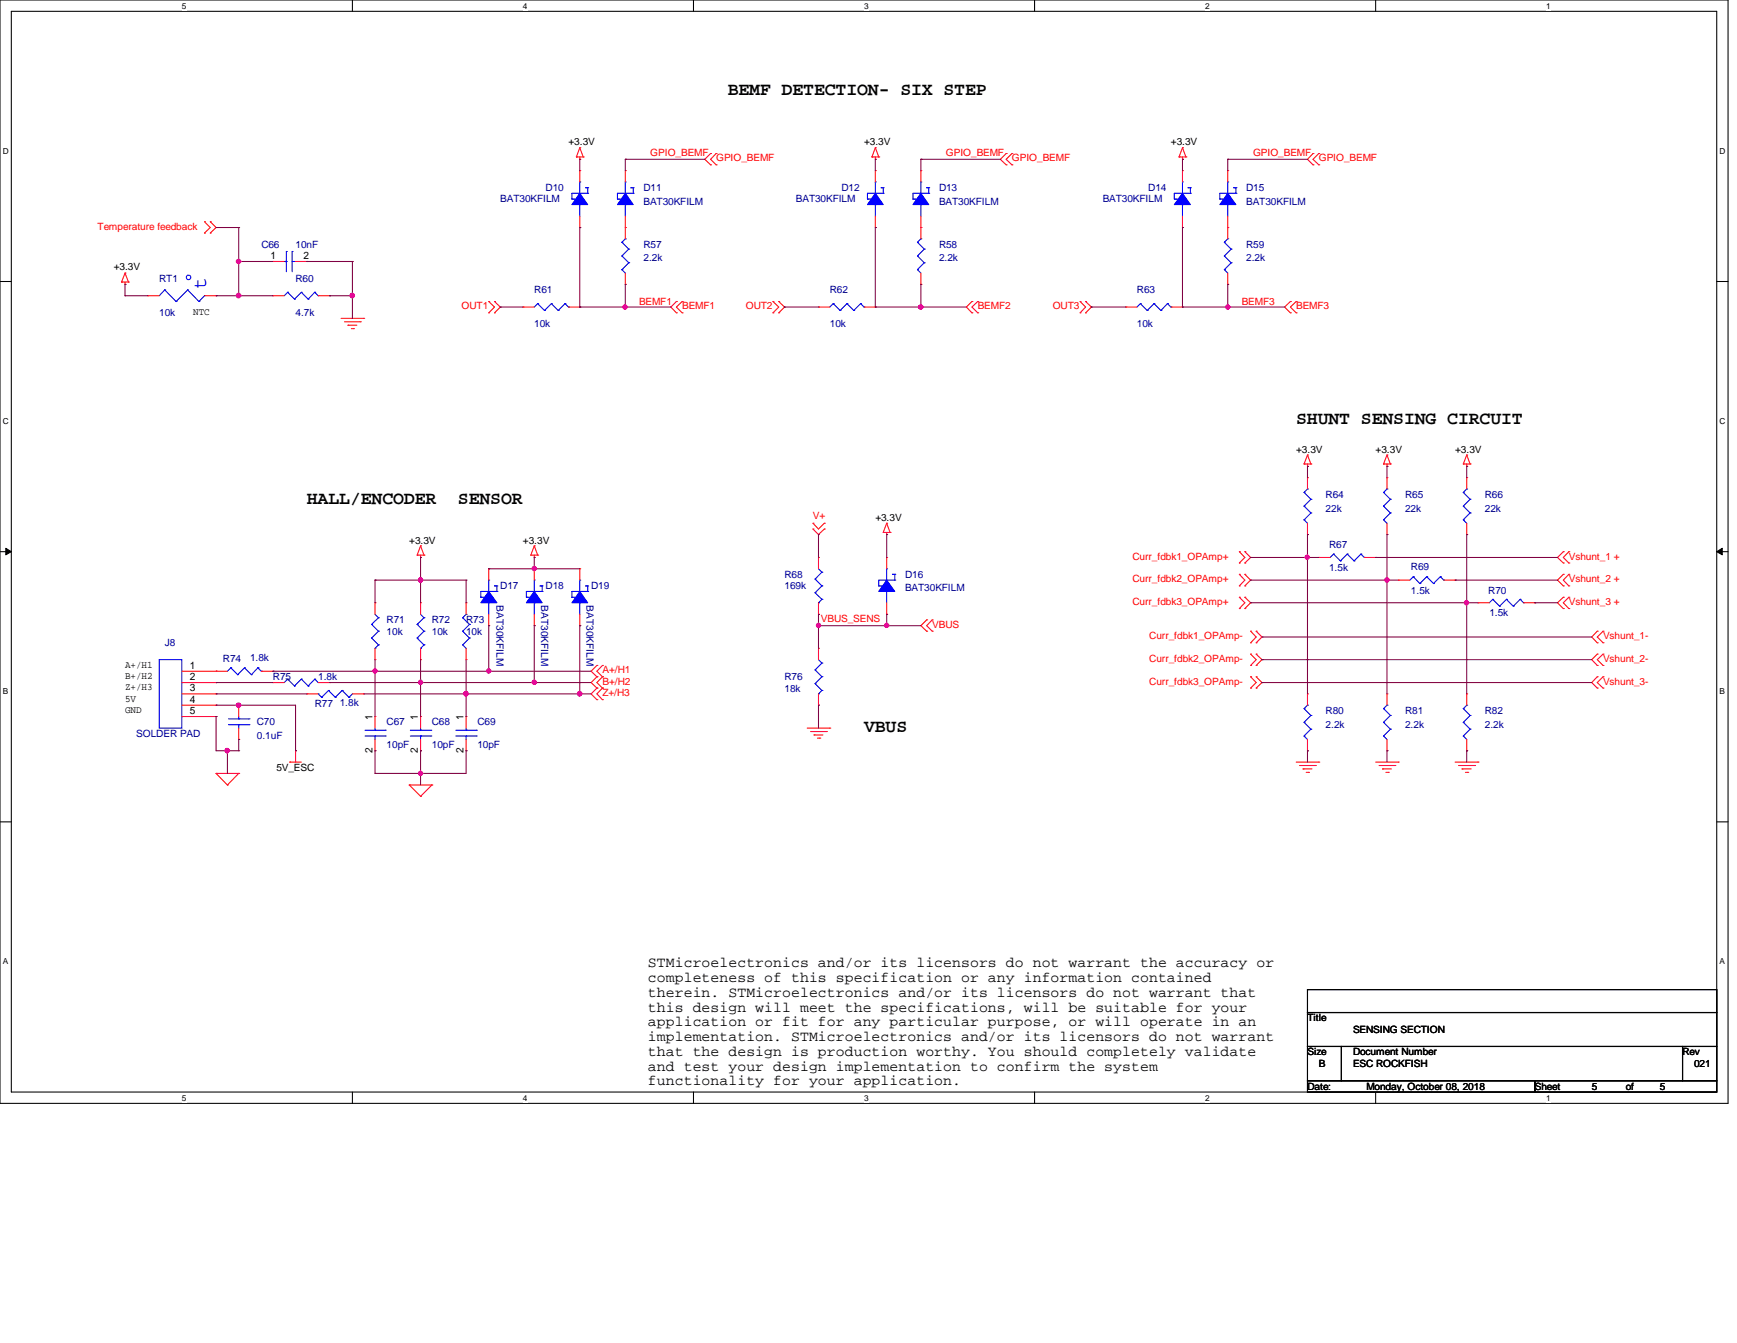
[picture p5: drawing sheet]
<svg xmlns="http://www.w3.org/2000/svg" width="279mm" height="216mm" viewBox="0 0 279 216" stroke-linecap="round" stroke-linejoin="round" font-family="sans-serif">
<path d="M0 0h278v177.4h-278zM1.8 1.8h274.3v173.8h-274.3z" fill="none" stroke="#000" stroke-width=".17"/>
<g fill="#fff">
<path d="M29.3 .2h.7v1.5h-.7z"/>
<path d="M29.3 175.8h.7v1.4h-.7z"/>
</g>
<path d="M56.7 0v1.8M56.7 175.6v1.8" fill="none" stroke="#000" stroke-width=".17"/>
<g fill="#fff">
<path d="M84.1 .2h.7v1.5h-.7z"/>
<path d="M84.1 175.8h.7v1.4h-.7z"/>
</g>
<path d="M111.5 0v1.8M111.5 175.6v1.8" fill="none" stroke="#000" stroke-width=".17"/>
<g fill="#fff">
<path d="M139 .2h.7v1.5h-.7z"/>
<path d="M139 175.8h.7v1.4h-.7z"/>
</g>
<path d="M166.4 0v1.8M166.4 175.6v1.8" fill="none" stroke="#000" stroke-width=".17"/>
<g fill="#fff">
<path d="M193.8 .2h.8v1.5h-.8z"/>
<path d="M193.8 175.8h.8v1.4h-.8z"/>
</g>
<path d="M221.3 0v1.8M221.3 175.6v1.8" fill="none" stroke="#000" stroke-width=".17"/>
<g fill="#fff">
<path d="M248.7 .2h.7v1.5h-.7z"/>
<path d="M248.7 175.8h.7v1.4h-.7z"/>
<path d="M.5 23.5h.9v1.5h-.9z"/>
<path d="M276.6 23.5h.9v1.5h-.9z"/>
<path d="M.5 67h.9v1.5h-.9z"/>
<path d="M276.6 67h.9v1.5h-.9z"/>
</g>
<path d="M0 45.3h1.8M276.1 45.3h1.9" fill="none" stroke="#000" stroke-width=".17"/>
<g fill="#fff">
<path d="M.5 110.4h.8v1.5h-.8z"/>
<path d="M276.6 110.4h.9v1.5h-.9z"/>
</g>
<path d="M0 88.7h1.8M276.1 88.7h1.9" fill="none" stroke="#000" stroke-width=".17"/>
<path d="M.9 88.1l.9 .6-.9 .5zM276.1 88.7l.9-.6v1.1z" fill="#000"/>
<path d="M.9 88.1l.9 .6-.9 .5zM276.1 88.7l.9-.6v1.1z" fill="none" stroke="#000" stroke-width=".16"/>
<g fill="#fff">
<path d="M.5 153.8h.8v1.5h-.8z"/>
<path d="M276.6 153.8h.9v1.5h-.9z"/>
</g>
<path d="M0 132.1h1.8M276.1 132.1h1.9M210.3 159.1h65.8v3.7h-65.8zM210.3 162.8h65.8v5.4h-65.8zM210.3 168.2h5.5v5.5h-5.5zM210.3 173.7h36.6v1.9h-36.6zM215.8 168.2h54.8v5.5h-54.8zM246.9 173.7h29.2v1.9h-29.2zM270.6 168.2h5.5v5.5h-5.5z" fill="none" stroke="#000" stroke-width=".17"/>
<g fill="none" stroke="#f00" stroke-width=".17">
<path d="M32.9 35.6h.1M32.9 37.5h.1M32.9 35.6l.9 1-.9 .9M33.8 37.5h.1M33.8 35.6h.1M33.8 35.6l1 1-1 .9M92.7 25.2h.1M92.7 25.2h1.1M93.3 25.6h.1M93.3 23.7h.1M93.3 25.2v.4M93.3 23.7l-.6 1.5"/>
<path d="M93.3 23.7l.5 1.5M93.8 25.2h.1M114.3 24.7h.1M114.3 26.5h.1M114.3 24.7l-.9 .9 .9 .9M115.2 26.5h.1M115.2 24.7h.1M115.2 24.7l-.9 .9 .9 .9M140.3 25.2h.1M140.3 25.2h1.1M140.8 25.6h.1M140.8 23.7h.1"/>
<path d="M140.8 25.2v.4M140.8 23.7l-.5 1.5M140.8 23.7l.6 1.5M141.4 25.2h.1M161.8 24.7h.1M161.8 26.5h.1M161.8 24.7l-.9 .9 .9 .9M162.8 26.5h.1M162.8 24.7h.1M162.8 24.7l-1 .9 1 .9M189.7 25.2h.1M189.7 25.2h1.1"/>
<path d="M190.2 25.6h.1M190.2 23.7h.1M190.2 25.2v.4M190.2 23.7l-.5 1.5M190.2 23.7l.6 1.5M190.8 25.2h.1M211.2 24.7h.1M211.2 26.5h.1M211.2 24.7l-.9 .9 .9 .9M212.1 26.5h.1M212.1 24.7h.1M212.1 24.7l-.9 .9 .9 .9"/>
<path d="M19.6 45.3h.1M19.6 45.3h1.1M20.1 45.7h.1M20.1 43.9h.1M20.1 45.3v.4M20.1 43.9l-.5 1.4M20.1 43.9l.6 1.4M20.7 45.3h.1M54.9 51.2h3.6M55.4 51.7h2.6M56 52.3h.1M56 52.3h1.4"/>
<path d="M56.5 52.8h.4M56.9 52.8h.1M58 51.7h.1M58.5 51.2h.1M78.6 48.5h.1M78.6 50.3h.1M78.6 48.5l.9 .9-.9 .9M79.5 50.3h.1M79.5 48.5h.1M79.5 48.5l1 .9-1 .9M108.8 48.5h.1M108.8 50.3h.1"/>
<path d="M108.8 48.5l-.9 .9 .9 .9M109.7 50.3h.1M109.7 48.5h.1M109.7 48.5l-.9 .9 .9 .9M124.3 48.5h.1M124.3 50.3h.1M124.3 48.5l1 .9-1 .9M125.3 50.3h.1M125.3 48.5h.1M125.3 48.5l.9 .9-.9 .9M156.3 48.5h.1M156.3 50.3h.1"/>
<path d="M156.3 48.5l-.9 .9 .9 .9M157.3 50.3h.1M157.3 48.5h.1M157.3 48.5l-1 .9 1 .9M173.7 48.5h.1M173.7 50.3h.1M173.7 48.5l.9 .9-.9 .9M174.6 50.3h.1M174.6 48.5h.1M174.6 48.5l1 .9-1 .9M207.6 48.5h.1M207.6 50.3h.1"/>
<path d="M207.6 48.5l-1 .9 1 .9M208.5 50.3h.1M208.5 48.5h.1M208.5 48.5l-.9 .9 .9 .9M209.8 74.6h.1M209.8 74.6h1.1M210.3 75h.1M210.3 73.2h.1M210.3 74.6v.4M210.3 73.2l-.5 1.4M210.3 73.2l.6 1.4M210.9 74.6h.1"/>
<path d="M222.5 74.6h.1M222.5 74.6h1.1M223.1 75h.1M223.1 73.2h.1M223.1 74.6v.4M223.1 73.2l-.6 1.4M223.1 73.2l.5 1.4M223.6 74.6h.1M235.4 74.6h.1M235.4 74.6h1.1M235.9 75h.1M235.9 73.2h.1"/>
<path d="M235.9 74.6v.4M235.9 73.2l-.5 1.4M235.9 73.2l.6 1.4M236.5 74.6h.1M67.1 89.2h.1M67.1 89.2h1.1M67.6 89.6h.1M67.6 87.8h.1M67.6 89.2v.4M67.6 87.8l-.5 1.4M67.6 87.8l.6 1.4M68.2 89.2h.1"/>
<path d="M85.4 89.2h.1M85.4 89.2h1.1M85.9 89.6h.1M85.9 87.8h.1M85.9 89.2v.4M85.9 87.8l-.5 1.4M85.9 87.8l.6 1.4M86.5 89.2h.1M130.8 85h.1M130.8 84.1h.1M130.8 85l.9 .9 .9-.9M130.8 84.1l.9 .9 .9-.9"/>
<path d="M132.6 85h.1M132.6 84.1h.1M142.1 85.6h.1M142.1 85.6h1.1M142.6 85.9h.1M142.6 84.1h.1M142.6 85.6v.3M142.6 84.1l-.5 1.5M142.6 84.1l.6 1.5M143.2 85.6h.1M149.1 99.7h.1M149.1 99.7l-1 .9 1 .9"/>
<path d="M149.9 99.7h.1M149.9 99.7l-.8 .9 .8 .9M199.3 88.7h.1M199.3 90.5h.1M199.3 92.3h.1M199.3 94.2h.1M199.3 96h.1M199.3 97.8h.1M199.3 88.7l.9 .9-.9 .9M199.3 92.3l.9 1-.9 .9M199.3 96l.9 .9-.9 .9M200.2 90.5h.1"/>
<path d="M200.2 88.7h.1M200.2 94.2h.1M200.2 92.3h.1M200.2 97.8h.1M200.2 96h.1M200.2 88.7l1 .9-1 .9M200.2 92.3l1 1-1 .9M200.2 96l1 .9-1 .9M251.5 88.7h.1M251.5 90.5h.1M251.5 92.3h.1M251.5 94.2h.1"/>
<path d="M251.5 96h.1M251.5 97.8h.1M251.5 88.7l-1 .9 1 .9M251.5 92.3l-1 1 1 .9M251.5 96l-1 .9 1 .9M252.3 90.5h.1M252.3 88.7h.1M252.3 94.2h.1M252.3 92.3h.1M252.3 97.8h.1M252.3 96h.1M252.3 88.7l-.8 .9 .8 .9"/>
<path d="M252.3 92.3l-.8 1 .8 .9M252.3 96l-.8 .9 .8 .9M43.9 109.7h.1M43.9 109.7h1.8M51.2 109.7h1.8M53 109.7h.1M60.3 115.2h.1M60.3 115.2v1.9M60.3 118.9v1.8M96 107h.1M96 108.8h.1M96 110.6h.1"/>
<path d="M96 112.5h.1M96 107l-.9 .9 .9 .9M96 108.8l-.9 .9 .9 .9M96 110.6l-.9 .9 .9 1M96.9 108.8h.1M96.9 107h.1M96.9 110.6h.1M96.9 112.5h.1M96.9 107l-.9 .9 .9 .9M96.9 108.8l-.9 .9 .9 .9M96.9 110.6l-.9 .9 .9 1M129.8 117.1h3.7"/>
<path d="M130.4 117.6h2.5M130.9 118.2h.1M130.9 118.2h1.5M131.5 118.7h.4M131.9 118.7h.1M132.9 117.6h.1M133.5 117.1h.1M149.1 101.5h.1M149.9 101.5h.1M201.2 103.3h.1M201.2 101.5h.1M201.2 107h.1"/>
<path d="M201.2 105.2h.1M201.2 110.6h.1M201.2 108.8h.1M201.2 101.5l.9 .9-.9 .9M201.2 105.2l.9 .8-.9 1M201.2 108.8l.9 .9-.9 .9M202.1 101.5h.1M202.1 103.3h.1M202.1 105.2h.1M202.1 107h.1M202.1 108.8h.1M202.1 110.6h.1"/>
<path d="M202.1 101.5l.9 .9-.9 .9M202.1 105.2l.9 .8-.9 1M202.1 108.8l.9 .9-.9 .9M256.9 101.5h.1M256.9 103.3h.1M256.9 105.2h.1M256.9 107h.1M256.9 108.8h.1M256.9 110.6h.1M256.9 101.5l-.9 .9 .9 .9M256.9 105.2l-.9 .8 .9 1M256.9 108.8l-.9 .9 .9 .9"/>
<path d="M257.9 103.3h.1M257.9 101.5h.1M257.9 107h.1M257.9 105.2h.1M257.9 110.6h.1M257.9 108.8h.1M257.9 101.5l-1 .9 1 .9M257.9 105.2l-1 .8 1 1M257.9 108.8l-1 .9 1 .9M34.8 124.3h.1M34.8 124.3h3.6M34.8 124.3l1.8 1.9"/>
<path d="M36.6 126.2h.1M38.4 124.3h.1M38.4 124.3l-1.8 1.9M46.6 122.5h.1M46.6 122.5h1.9M47.5 120.7h.1M47.5 120.7v1.8M60.3 120.7h.1M65.8 126.2h.1M65.8 126.2h3.7M65.8 126.2l1.8 1.8M67.6 128h.1"/>
<path d="M69.5 126.2h.1M69.5 126.2l-1.9 1.8M208.5 122.5h3.6M209 123.1h2.6M209.6 123.6h.1M209.6 123.6h1.4M210.1 124.2h.4M210.5 124.2h.1M211.6 123.1h.1M212.1 122.5h.1M221.3 122.5h3.6M221.8 123.1h2.6"/>
<path d="M222.4 123.6h.1M222.4 123.6h1.4M222.9 124.2h.4M223.3 124.2h.1M224.4 123.1h.1M224.9 122.5h.1M234.1 122.5h3.6M234.6 123.1h2.6M235.2 123.6h.1M235.2 123.6h1.4M235.7 124.2h.4M236.1 124.2h.1"/>
<path d="M237.2 123.1h.1M237.7 122.5h.1"/>
</g>
<g fill="none" stroke="#00f" stroke-width=".17">
<path d="M99.3 32h.1M100.6 32.9h.1M100.6 29.3h.1M100.6 29.3v1.8M100.6 32.9v1.9M101.9 31.1h.1M101.9 30.2h.1M101.9 31.1h-2.6v.9M101.9 30.2v.9M46.3 109.2h.1M46.3 109.2l-.6 .5M46.3 109.2l1.1 1.1"/>
<path d="M47.4 110.3h.1M48.5 109.2h.1M48.5 109.2l-1.1 1.1M48.5 109.2l1.1 1.1M49.6 110.3h.1M50.6 109.2h.1M50.6 109.2l-1 1.1M50.6 109.2l.6 .5M51.2 109.7h.1M58.7 118.3h3.3M58.7 117.4h3.3M60.3 117.4h.1"/>
<path d="M60.3 118.3h.1M60.3 117.1v.3M60.3 118.3v.6M62 118.3h.1M62 117.4h.1"/>
</g>
<path d="M100.6 31.1l1.3 1.8h-2.6z" fill-rule="evenodd" fill="#00f"/>
<g fill="none" stroke="#00f" stroke-width=".17">
<path d="M99.3 32h.4M99.7 32h.1M100.6 31.1l1.3 1.8h-2.6zM101.5 30.2h.1M101.5 30.2h.4M196.9 38.9h.1M196.9 38.9l1.1 1.1M197.5 38.4h.1M197.5 38.4l-.6 .5M46.3 47h.1M46.3 47l-.6 .5M46.3 47l1.1 1.1"/>
<path d="M47.4 48.1h.1M48.5 47h.1M48.5 47l-1.1 1.1M48.5 47l1.1 1.1M49.6 48.1h.1M50.6 47h.1M50.6 47l-1 1.1M50.6 47l.6 .5M51.2 47.5h.1M134 48.8h.1M134 48.8l-.5 .6M134 48.8l1.1 1.1"/>
<path d="M135.1 49.9h.1M136.2 48.8h.1M136.2 48.8l-1.1 1.1M136.2 48.8l1.1 1.1M137.3 49.9h.1M138.4 48.8h.1M138.4 48.8l-1.1 1.1M138.4 48.8l.6 .6M139 49.4h.1M196.9 43.3h.1M196.9 41.1h.1M196.9 43.3l.6 .6"/>
<path d="M196.9 41.1l1.1 1.1M198 42.2h.1M198 40h.1M198 42.2l-1.1 1.1M198 40l-1.1 1.1M222.5 79.2h.1M222.5 79.2l1.1 1.1M223.1 78.6h.1M223.1 78.6l-.6 .6M60.3 98.8l.6 .5M60.9 99.3h.1M60.9 99.3l-1.1 1.1"/>
<path d="M74.4 99.3h.1M74.4 99.3l1.1 1.1M75 98.8h.1M75 98.8l-.6 .5M84.7 96h.1M85.9 96.9h.1M85.9 93.3h.1M85.9 93.3v1.8M85.9 96.9v1.9M87.2 95.1h.1M87.2 94.2h.1M87.2 95.1h-2.5v.9"/>
<path d="M87.2 94.2v.9M131.1 93.1h.1M131.1 95.3h.1M131.1 93.1l1.1 1.1M131.1 95.3l1.1 1.1M131.7 96.9h.1M131.7 91.4l.5 .6M132.2 92h.1M132.2 94.2h.1M132.2 96.4h.1M132.2 92l-1.1 1.1M132.2 94.2l-1.1 1.1"/>
<path d="M132.2 96.4l-.5 .5M222.5 83.6h.1M222.5 81.4h.1M222.5 83.6l.6 .5M222.5 81.4l1.1 1.1M223.6 82.5h.1M223.6 80.3h.1M223.6 82.5l-1.1 1.1M223.6 80.3l-1.1 1.1M36.7 116.5h3.3M36.7 115.6h3.3M37.1 107.4h.1"/>
<path d="M37.1 107.4l-.5 .5M37.1 107.4l1.1 1.1M38.2 108.5h.1M38.4 115.6h.1M38.4 116.5h.1M38.4 115.2v.4M38.4 116.5v.6M39.3 107.4h.1M39.3 107.4l-1.1 1.1M39.3 107.4l1.1 1.1M40 116.5h.1M40 115.6h.1"/>
<path d="M40.4 108.5h.1M41.5 107.4h.1M41.5 107.4l-1.1 1.1M41.5 107.4l.5 .5M42 107.9h.1M59.8 100.4h.1M59.8 102.6h.1M59.8 100.4l1.1 1.1M59.8 102.6l1.1 1.1M60.3 104.2h.1M60.9 101.5h.1M60.9 103.7h.1"/>
<path d="M60.9 101.5l-1.1 1.1M60.9 103.7l-.6 .5M74.4 103.7h.1M74.4 101.5h.1M74.4 103.7l.6 .5M74.4 101.5l1.1 1.1M75.5 102.6h.1M75.5 100.4h.1M75.5 102.6l-1.1 1.1M75.5 100.4l-1.1 1.1M209.8 118.3h.1M209.8 116.1h.1"/>
<path d="M209.8 113.9h.1M209.8 118.3l.5 .6M209.8 116.1l1.1 1.1M209.8 113.9l1.1 1.1M210.3 113.4h.1M210.3 113.4l-.5 .5M210.9 117.2h.1M210.9 115h.1M210.9 117.2l-1.1 1.1M210.9 115l-1.1 1.1M222.5 118.3h.1M222.5 116.1h.1"/>
<path d="M222.5 113.9h.1M222.5 118.3l.6 .6M222.5 116.1l1.1 1.1M222.5 113.9l1.1 1.1M223.1 113.4h.1M223.1 113.4l-.6 .5M223.6 117.2h.1M223.6 115h.1M223.6 117.2l-1.1 1.1M223.6 115l-1.1 1.1"/>
</g>
<g fill="none" stroke="#f00" stroke-width=".17">
<path d="M100.6 36.6h.1M100.6 27.4h.1M100.6 27.4v1.9M100.6 34.8v1.8M197.5 36.6h.1M197.5 36.6v1.8M43.9 47.5h.1M43.9 47.5h1.8M51.2 47.5h1.8M53 47.5h.1M131.7 49.4h.1M131.7 49.4h1.8"/>
<path d="M139 49.4h1.8M140.8 49.4h.1M197.5 45.7h.1M197.5 43.9v1.8M223.1 76.8h.1M223.1 76.8v1.8M60.3 96.9h.1M60.3 96.9v1.9M75 96.9h.1M75 96.9v1.9M131.7 89.6h.1M131.7 98.8h.1"/>
<path d="M131.7 89.6v1.8M131.7 96.9v1.9M223.1 85.9h.1M223.1 84.1v1.8M34.8 107.9h.1M34.8 107.9h1.8M38.4 113.4h.1M38.4 118.9h.1M38.4 113.4v1.8M38.4 117.1v1.8M42 107.9h1.9M43.9 107.9h.1"/>
<path d="M60.3 106h.1M60.3 104.2v1.8M75 106h.1M75 104.2v1.8M210.3 111.5h.1M210.3 111.5v1.9M210.3 118.9v1.8M223.1 111.5h.1M223.1 111.5v1.9M223.1 118.9v1.8M210.3 120.7h.1M223.1 120.7h.1"/>
</g>
<path d="M85.9 95.1l1.3 1.8h-2.5z" fill-rule="evenodd" fill="#00f"/>
<g fill="none" stroke="#00f" stroke-width=".17">
<path d="M100 38.9h.1M100 38.9l1.1 1.1M100.6 38.4h.1M100.6 38.4l-.6 .5M188.9 32h.1M190.2 32.9h.1M190.2 29.3h.1M190.2 29.3v1.8M190.2 32.9v1.9M191.5 31.1h.1M191.5 30.2h.1M191.5 31.1h-2.6v.9"/>
<path d="M191.5 30.2v.9M45.7 42h.4M46.1 42h.1M46.1 40.4h.1M46.1 40.4v3.3M47 40.4h.1M47 42h.1M47 42h.5M47 40.4v3.3M86.5 48.8h.1M86.5 48.8l-.6 .6M86.5 48.8l1.1 1.1"/>
<path d="M87.6 49.9h.1M88.7 48.8h.1M88.7 48.8l-1.1 1.1M88.7 48.8l1.1 1.1M89.8 49.9h.1M90.9 48.8h.1M90.9 48.8l-1.1 1.1M90.9 48.8l.5 .6M91.4 49.4h.1M100 43.3h.1M100 41.1h.1M100 43.3l.6 .6"/>
<path d="M100 41.1l1.1 1.1M101.1 42.2h.1M101.1 40h.1M101.1 42.2l-1.1 1.1M101.1 40l-1.1 1.1M84.7 96h.3M85 96h.1M85.9 95.1l1.3 1.8h-2.5zM86.9 94.2h.1M86.9 94.2h.3M214.5 89.1h.1M214.5 89.1l-.5 .5"/>
<path d="M214.5 89.1l1.1 1.1M215.6 90.2h.1M216.7 89.1h.1M216.7 89.1l-1.1 1.1M216.7 89.1l1.1 1.1M217.8 90.2h.1M218.9 89.1h.1M218.9 89.1l-1.1 1.1M218.9 89.1l.6 .5M219.5 89.6h.1M51.2 111.5h.1M51.2 111.5l.5 .6"/>
<path d="M51.7 112.1h.1M52.8 111h.1M52.8 111l1.1 1.1M52.8 111l-1.1 1.1M53.9 112.1h.1M55 111h.1M55 111l1.1 1.1M55 111l-1.1 1.1M56.1 112.1h.1M56.7 111.5l-.6 .6"/>
</g>
<g fill="none" stroke="#f00" stroke-width=".17">
<path d="M100.6 36.6h.1M100.6 36.6v1.8M43.9 42h.1M43.9 42h1.8M47.5 42h1.9M49.4 42h.1M84.1 49.4h.1M84.1 49.4h1.8M91.4 49.4h1.9M93.3 49.4h.1M100.6 45.7h.1M100.6 43.9v1.8"/>
<path d="M85.9 91.4h.1M85.9 91.4v1.9M85.9 98.8v1.8M212.1 89.6h.1M212.1 89.6h1.9M219.5 89.6h1.8M221.3 89.6h.1M49.4 111.5h.1M49.4 111.5h1.8M56.7 111.5h1.8M58.5 111.5h.1M85.9 100.6h.1"/>
</g>
<path d="M190.2 31.1l1.3 1.8h-2.6z" fill-rule="evenodd" fill="#00f"/>
<g fill="none" stroke="#00f" stroke-width=".17">
<path d="M139.5 32h.1M140.8 32.9h.1M140.8 29.3h.1M140.8 29.3v1.8M140.8 32.9v1.9M142.1 31.1h.1M142.1 30.2h.1M142.1 31.1h-2.6v.9M142.1 30.2v.9M188.9 32h.4M189.3 32h.1M190.2 31.1l1.3 1.8h-2.6z"/>
<path d="M191.1 30.2h.1M191.1 30.2h.4M66 118.3h3.3M66 117.4h3.3M67.6 117.4h.1M67.6 118.3h.1M67.6 117.1v.3M67.6 118.3v.6M69.3 118.3h.1M69.3 117.4h.1"/>
</g>
<path d="M190.2 36.6h.1M190.2 27.4h.1M190.2 27.4v1.9M190.2 34.8v1.8M67.6 115.2h.1M67.6 115.2v1.9M67.6 118.9v1.8M67.6 120.7h.1" fill="none" stroke="#f00" stroke-width=".17"/>
<path d="M140.8 31.1l1.3 1.8h-2.6z" fill-rule="evenodd" fill="#00f"/>
<g fill="none" stroke="#00f" stroke-width=".17">
<path d="M92 32h.1M93.3 32.9h.1M93.3 29.3h.1M93.3 29.3v1.8M93.3 32.9v1.9M94.5 31.1h.1M94.5 30.2h.1M94.5 31.1h-2.5v.9M94.5 30.2v.9M139.5 32h.4M139.9 32h.1M140.8 31.1l1.3 1.8h-2.6z"/>
<path d="M141.7 30.2h.1M141.7 30.2h.4"/>
</g>
<path d="M140.8 36.6h.1M140.8 27.4h.1M140.8 27.4v1.9M140.8 34.8v1.8" fill="none" stroke="#f00" stroke-width=".17"/>
<path d="M93.3 31.1l1.2 1.8h-2.5z" fill-rule="evenodd" fill="#00f"/>
<g fill="none" stroke="#00f" stroke-width=".17">
<path d="M92 32h.3M92.3 32h.1M93.3 31.1l1.2 1.8h-2.5zM94.2 30.2h.1M94.2 30.2h.3M141.4 94.2h.1M142.6 95.1h.1M142.6 91.4h.1M142.6 91.4v1.9M142.6 95.1v1.8M143.9 93.3h.1M143.9 92.3h.1"/>
<path d="M143.9 93.3h-2.5v.9M143.9 92.3v1"/>
</g>
<path d="M93.3 36.6h.1M93.3 27.4h.1M93.3 27.4v1.9M93.3 34.8v1.8" fill="none" stroke="#f00" stroke-width=".17"/>
<path d="M142.6 93.3l1.3 1.8h-2.5z" fill-rule="evenodd" fill="#00f"/>
<g fill="none" stroke="#00f" stroke-width=".17">
<path d="M26.5 46.6h.1M26.5 46.6l-.9 .9M26.5 46.6l1.8 1.9M28.3 48.5h.1M30.2 46.6h.1M30.2 46.6l-1.9 1.9M30.2 46.6l1.8 1.9M32 48.5h.1M32.9 47.5h.1M32.9 47.5l-.9 1M209.8 79.2h.1M209.8 79.2l1.1 1.1"/>
<path d="M210.3 78.6h.1M210.3 78.6l-.5 .6M235.4 79.2h.1M235.4 79.2l1.1 1.1M235.9 78.6h.1M235.9 78.6l-.5 .6M67.6 98.8l.6 .5M68.2 99.3h.1M68.2 99.3l-1.1 1.1M92 96h.1M93.3 96.9h.1M93.3 93.3h.1"/>
<path d="M93.3 93.3v1.8M93.3 96.9v1.9M94.5 95.1h.1M94.5 94.2h.1M94.5 95.1h-2.5v.9M94.5 94.2v.9M141.4 94.2h.3M141.7 94.2h.1M142.6 93.3l1.3 1.8h-2.5zM143.6 92.3h.1M143.6 92.3h.3M209.8 83.6h.1"/>
<path d="M209.8 81.4h.1M209.8 83.6l.5 .5M209.8 81.4l1.1 1.1M210.9 82.5h.1M210.9 80.3h.1M210.9 82.5l-1.1 1.1M210.9 80.3l-1.1 1.1M235.4 83.6h.1M235.4 81.4h.1M235.4 83.6l.5 .5M235.4 81.4l1.1 1.1M236.5 82.5h.1"/>
<path d="M236.5 80.3h.1M236.5 82.5l-1.1 1.1M236.5 80.3l-1.1 1.1M240.1 96.4h.1M240.1 96.4l-.5 .5M240.1 96.4l1.1 1.1M241.2 97.5h.1M242.3 96.4h.1M242.3 96.4l-1.1 1.1M242.3 96.4l1.1 1.1M243.4 97.5h.1M244.5 96.4h.1"/>
<path d="M244.5 96.4l-1.1 1.1M244.5 96.4l.6 .5M245.1 96.9h.1M25.6 106h3.7v11.1h-3.7zM67.1 100.4h.1M67.1 102.6h.1M67.1 100.4l1.1 1.1M67.1 102.6l1.1 1.1M67.6 104.2h.1M68.2 101.5h.1M68.2 103.7h.1M68.2 101.5l-1.1 1.1"/>
<path d="M68.2 103.7l-.6 .5M235.4 118.3h.1M235.4 116.1h.1M235.4 113.9h.1M235.4 118.3l.5 .6M235.4 116.1l1.1 1.1M235.4 113.9l1.1 1.1M235.9 113.4h.1M235.9 113.4l-.5 .5M236.5 117.2h.1M236.5 115h.1M236.5 117.2l-1.1 1.1"/>
<path d="M236.5 115l-1.1 1.1"/>
<circle cx="30.3" cy="44.6" r=".37"/>
</g>
<g fill="none" stroke="#f00" stroke-width=".17">
<path d="M23.7 47.5h.1M23.7 47.5h1.9M32.9 47.5h1.9M34.8 47.5h.1M210.3 76.8h.1M210.3 76.8v1.8M235.9 76.8h.1M235.9 76.8v1.8M67.6 96.9h.1M67.6 96.9v1.9M142.6 98.8h.1M142.6 89.6h.1"/>
<path d="M142.6 89.6v1.8M142.6 96.9v1.9M210.3 85.9h.1M210.3 84.1v1.8M235.9 85.9h.1M235.9 84.1v1.8M237.7 96.9h.1M237.7 96.9h1.9M245.1 96.9h1.8M246.9 96.9h.1M29.3 107.9h5.5M29.3 109.7h5.5"/>
<path d="M29.3 111.5h5.5M29.3 113.4h5.5M29.3 115.2h5.5M34.8 107.9h.1M34.8 109.7h.1M34.8 111.5h.1M34.8 113.4h.1M34.8 115.2h.1M67.6 106h.1M67.6 104.2v1.8M235.9 111.5h.1M235.9 111.5v1.9"/>
<path d="M235.9 118.9v1.8M235.9 120.7h.1"/>
</g>
<path d="M93.3 95.1l1.2 1.8h-2.5z" fill-rule="evenodd" fill="#00f"/>
<g fill="none" stroke="#00f" stroke-width=".17">
<path d="M147.6 38.9h.1M147.6 38.9l1.1 1.1M148.1 38.4h.1M148.1 38.4l-.5 .5M147.6 43.3h.1M147.6 41.1h.1M147.6 43.3l.5 .6M147.6 41.1l1.1 1.1M148.7 42.2h.1M148.7 40h.1M148.7 42.2l-1.1 1.1M148.7 40l-1.1 1.1"/>
<path d="M183.4 48.8h.1M183.4 48.8l-.5 .6M183.4 48.8l1.1 1.1M184.5 49.9h.1M185.6 48.8h.1M185.6 48.8l-1.1 1.1M185.6 48.8l1.1 1.1M186.7 49.9h.1M187.8 48.8h.1M187.8 48.8l-1.1 1.1M187.8 48.8l.5 .6M188.3 49.4h.1"/>
<path d="M77.3 96h.1M78.6 96.9h.1M78.6 93.3h.1M78.6 93.3v1.8M78.6 96.9v1.9M79.9 95.1h.1M79.9 94.2h.1M79.9 95.1h-2.6v.9M79.9 94.2v.9M92 96h.3M92.3 96h.1M93.3 95.1l1.2 1.8h-2.5z"/>
<path d="M94.2 94.2h.1M94.2 94.2h.3M131.1 107.7h.1M131.1 109.9h.1M131.1 107.7l1.1 1.1M131.1 109.9l1.1 1.1M131.7 111.5h.1M131.7 106l.5 .6M132.2 106.6h.1M132.2 108.8h.1M132.2 111h.1M132.2 106.6l-1.1 1.1"/>
<path d="M132.2 108.8l-1.1 1.1M132.2 111l-.5 .5"/>
</g>
<g fill="none" stroke="#f00" stroke-width=".17">
<path d="M148.1 36.6h.1M148.1 36.6v1.8M148.1 45.7h.1M148.1 43.9v1.8M181.1 49.4h.1M181.1 49.4h1.8M188.3 49.4h1.9M190.2 49.4h.1M93.3 91.4h.1M93.3 91.4v1.9M93.3 98.8v1.8M93.3 100.6h.1"/>
<path d="M131.7 104.2h.1M131.7 113.4h.1M131.7 104.2v1.8M131.7 111.5v1.9"/>
</g>
<path d="M78.6 95.1l1.3 1.8h-2.6z" fill-rule="evenodd" fill="#00f"/>
<g fill="none" stroke="#00f" stroke-width=".17">
<path d="M196.2 32h.1M197.5 32.9h.1M197.5 29.3h.1M197.5 29.3v1.8M197.5 32.9v1.9M198.8 31.1h.1M198.8 30.2h.1M198.8 31.1h-2.6v.9M198.8 30.2v.9M77.3 96h.4M77.7 96h.1M78.6 95.1l1.3 1.8h-2.6z"/>
<path d="M79.5 94.2h.1M79.5 94.2h.4"/>
</g>
<path d="M78.6 91.4h.1M78.6 91.4v1.9M78.6 98.8v1.8M78.6 100.6h.1" fill="none" stroke="#f00" stroke-width=".17"/>
<path d="M197.5 31.1l1.3 1.8h-2.6z" fill-rule="evenodd" fill="#00f"/>
<g fill="none" stroke="#00f" stroke-width=".17">
<path d="M146.9 32h.1M148.1 32.9h.1M148.1 29.3h.1M148.1 29.3v1.8M148.1 32.9v1.9M149.4 31.1h.1M149.4 30.2h.1M149.4 31.1h-2.5v.9M149.4 30.2v.9M196.2 32h.4M196.6 32h.1M197.5 31.1l1.3 1.8h-2.6z"/>
<path d="M198.4 30.2h.1M198.4 30.2h.4M227.3 92.7h.1M227.3 92.7l-.5 .6M227.3 92.7l1.1 1.1M228.4 93.8h.1M229.5 92.7h.1M229.5 92.7l-1.1 1.1M229.5 92.7l1.1 1.1M230.6 93.8h.1M231.7 92.7h.1M231.7 92.7l-1.1 1.1"/>
<path d="M231.7 92.7l.5 .6M232.2 93.3h.1M73.3 118.3h3.3M73.3 117.4h3.3M75 117.4h.1M75 118.3h.1M75 117.1v.3M75 118.3v.6M76.6 118.3h.1M76.6 117.4h.1"/>
</g>
<path d="M197.5 36.6h.1M197.5 27.4h.1M197.5 27.4v1.9M197.5 34.8v1.8M224.9 93.3h.1M224.9 93.3h1.9M232.2 93.3h1.9M234.1 93.3h.1M75 115.2h.1M75 115.2v1.9M75 118.9v1.8M75 120.7h.1" fill="none" stroke="#f00" stroke-width=".17"/>
<path d="M148.1 31.1l1.3 1.8h-2.5z" fill-rule="evenodd" fill="#00f"/>
<path d="M146.9 32h.3M147.2 32h.1M148.1 31.1l1.3 1.8h-2.5zM149.1 30.2h.1M149.1 30.2h.3" fill="none" stroke="#00f" stroke-width=".17"/>
<path d="M148.1 36.6h.1M148.1 27.4h.1M148.1 27.4v1.9M148.1 34.8v1.8" fill="none" stroke="#f00" stroke-width=".17"/>
<g fill="none" stroke="#800040" stroke-width=".17">
<path d="M93.3 25.6h.1M93.3 36.6h.1M93.3 25.6v1.8M93.3 36.6v12.8M100.6 25.6h.1M100.6 25.6h12.8M100.6 25.6v1.8M140.8 25.6h.1M140.8 36.6h.1M140.8 25.6v1.8M140.8 36.6v12.8M148.1 25.6h.1"/>
<path d="M148.1 25.6h12.8M148.1 25.6v1.8M190.2 25.6h.1M190.2 36.6h.1M190.2 25.6v1.8M190.2 36.6v12.8M197.5 25.6h.1M197.5 25.6h12.8M197.5 25.6v1.8M100.6 45.7h.1M100.6 45.7v3.7"/>
</g>
<circle cx="100.5" cy="49.4" r=".34" fill="#f0f"/>
<circle cx="100.5" cy="49.4" r=".34" fill="none" stroke="#f0f" stroke-width=".17"/>
<path d="M148.1 45.7h.1M148.1 45.7v3.7" fill="none" stroke="#800040" stroke-width=".17"/>
<circle cx="148.1" cy="49.4" r=".36" fill="#f0f"/>
<circle cx="148.1" cy="49.4" r=".36" fill="none" stroke="#f0f" stroke-width=".17"/>
<path d="M197.5 45.7h.1M197.5 45.7v3.7" fill="none" stroke="#800040" stroke-width=".17"/>
<circle cx="197.5" cy="49.4" r=".34" fill="#f0f"/>
<circle cx="197.5" cy="49.4" r=".34" fill="none" stroke="#f0f" stroke-width=".17"/>
<g fill="none" stroke="#800040" stroke-width=".17">
<path d="M80.5 49.4h.1M80.5 49.4h3.6M93.3 49.4h.1M93.3 49.4h14.6M100.6 49.4h.1M126.2 49.4h.1M126.2 49.4h5.5M140.8 49.4h.1M140.8 49.4h14.6M148.1 49.4h.1M175.6 49.4h.1M175.6 49.4h5.5"/>
<path d="M190.2 49.4h.1M190.2 49.4h16.4M197.5 49.4h.1M67.6 89.6h.1M67.6 89.6v3.7"/>
</g>
<circle cx="67.6" cy="93.2" r=".35" fill="#f0f"/>
<circle cx="67.6" cy="93.2" r=".35" fill="none" stroke="#f0f" stroke-width=".17"/>
<path d="M85.9 89.6h.1M85.9 89.6v1.8" fill="none" stroke="#800040" stroke-width=".17"/>
<circle cx="85.9" cy="91.4" r=".34" fill="#f0f"/>
<circle cx="85.9" cy="91.4" r=".34" fill="none" stroke="#f0f" stroke-width=".17"/>
<g fill="none" stroke="#800040" stroke-width=".17">
<path d="M60.3 93.3h.1M60.3 93.3v3.6M60.3 93.3h14.7M67.6 93.3h.1M67.6 93.3v3.6M75 93.3h.1M75 93.3v3.6M78.6 91.4h.1M78.6 91.4h14.7M85.9 91.4h.1M78.6 100.6h.1M78.6 100.6v7.3"/>
<path d="M85.9 100.6h.1M85.9 100.6v9.1M93.3 100.6h.1M93.3 100.6v10.9"/>
</g>
<circle cx="93.2" cy="111.5" r=".37" fill="#f0f"/>
<circle cx="93.2" cy="111.5" r=".37" fill="none" stroke="#f0f" stroke-width=".17"/>
<path d="M60.3 107.9h.1M60.3 107.9v7.3M60.3 107.9h18.3" fill="none" stroke="#800040" stroke-width=".17"/>
<circle cx="78.6" cy="107.9" r=".34" fill="#f0f"/>
<circle cx="78.6" cy="107.9" r=".34" fill="none" stroke="#f0f" stroke-width=".17"/>
<circle cx="60.3" cy="107.9" r=".34" fill="#f0f"/>
<circle cx="60.3" cy="107.9" r=".34" fill="none" stroke="#f0f" stroke-width=".17"/>
<path d="M34.8 109.7h.1M34.8 109.7h9.1M67.6 109.7h.1M67.6 109.7h18.3M67.6 109.7v5.5M78.6 107.9h.1M78.6 107.9h16.5" fill="none" stroke="#800040" stroke-width=".17"/>
<circle cx="85.9" cy="109.7" r=".34" fill="#f0f"/>
<circle cx="85.9" cy="109.7" r=".34" fill="none" stroke="#f0f" stroke-width=".17"/>
<circle cx="67.6" cy="109.7" r=".34" fill="#f0f"/>
<circle cx="67.6" cy="109.7" r=".34" fill="none" stroke="#f0f" stroke-width=".17"/>
<path d="M34.8 111.5h.1M34.8 113.4h.1M34.8 111.5h14.6M34.8 113.4h3.6M75 111.5h.1M75 111.5h20.1M75 111.5v3.7M85.9 109.7h.1M85.9 109.7h9.2M93.3 111.5h.1" fill="none" stroke="#800040" stroke-width=".17"/>
<circle cx="38.4" cy="113.4" r=".36" fill="#f0f"/>
<circle cx="38.4" cy="113.4" r=".36" fill="none" stroke="#f0f" stroke-width=".17"/>
<path d="M34.8 115.2h.1M34.8 115.2v5.5h1.8M38.4 113.4h.1M38.4 113.4h9.1v7.3M36.6 120.7h.1M47.5 120.7h.1" fill="none" stroke="#800040" stroke-width=".17"/>
<circle cx="36.5" cy="120.7" r=".35" fill="#f0f"/>
<circle cx="36.5" cy="120.7" r=".35" fill="none" stroke="#f0f" stroke-width=".17"/>
<path d="M36.6 120.7h.1M36.6 120.7v3.6M60.3 120.7h.1M60.3 124.3h.1M60.3 120.7v3.6M67.6 120.7h.1M67.6 124.3h.1M67.6 120.7v3.6M75 120.7h.1M75 120.7v3.6h-14.7" fill="none" stroke="#800040" stroke-width=".17"/>
<circle cx="67.6" cy="124.3" r=".34" fill="#f0f"/>
<circle cx="67.6" cy="124.3" r=".34" fill="none" stroke="#f0f" stroke-width=".17"/>
<g fill="none" stroke="#800040" stroke-width=".17">
<path d="M210.3 75h.1M210.3 75v1.8M223.1 75h.1M223.1 75v1.8M201.2 89.6h.1M201.2 93.3h.1M201.2 96.9h.1M201.2 89.6h10.9M201.2 96.9h34.7M210.3 85.9h.1M210.3 89.6h.1M210.3 85.9v3.7"/>
<path d="M221.3 89.6h.1M221.3 89.6h29.2M223.1 85.9h.1M223.1 85.9v7.4h-21.9M234.1 93.3h.1M234.1 93.3h16.4M203 102.4h.1M203 102.4h53M67.6 124.3h.1M67.6 124.3v1.9"/>
</g>
<circle cx="223.1" cy="93.2" r=".35" fill="#f0f"/>
<circle cx="223.1" cy="93.2" r=".35" fill="none" stroke="#f0f" stroke-width=".17"/>
<path d="M235.9 75h.1M235.9 75v1.8M223.1 93.3h.1M223.1 93.3h1.8M235.9 85.9h.1M235.9 85.9v11" fill="none" stroke="#800040" stroke-width=".17"/>
<circle cx="235.9" cy="96.9" r=".34" fill="#f0f"/>
<circle cx="235.9" cy="96.9" r=".34" fill="none" stroke="#f0f" stroke-width=".17"/>
<g fill="none" stroke="#800040" stroke-width=".17">
<path d="M235.9 96.9h.1M235.9 96.9h1.8M246.9 96.9h.1M246.9 96.9h3.6M43.9 107.9h.1M43.9 107.9h16.4M53 109.7h14.6M58.5 111.5h16.5M67.6 109.7h.1M75 111.5h.1M203 106h.1M203 109.7h.1"/>
<path d="M203 106h53M203 109.7h53"/>
</g>
<circle cx="74.9" cy="111.5" r=".37" fill="#f0f"/>
<circle cx="74.9" cy="111.5" r=".37" fill="none" stroke="#f0f" stroke-width=".17"/>
<g fill="none" stroke="#800040" stroke-width=".17">
<path d="M34.8 36.6h.1M34.8 36.6h3.6M38.4 36.6h.1M38.4 36.6v10.9M38.4 42h.1M38.4 42h5.5M38.4 118.9h.1M38.4 118.9v1.8M60.3 107.9h.1M60.3 106v1.9M67.6 109.7h.1M67.6 106v3.7"/>
<path d="M75 111.5h.1M75 106v5.5M36.6 120.7h1.8M38.4 120.7h.1"/>
</g>
<circle cx="38.4" cy="47.5" r=".37" fill="#f0f"/>
<circle cx="38.4" cy="47.5" r=".37" fill="none" stroke="#f0f" stroke-width=".17"/>
<circle cx="38.4" cy="42" r=".36" fill="#f0f"/>
<circle cx="38.4" cy="42" r=".36" fill="none" stroke="#f0f" stroke-width=".17"/>
<path d="M49.4 42h.1M49.4 42h7.3M56.7 42h.1M56.7 42v5.5" fill="none" stroke="#800040" stroke-width=".17"/>
<circle cx="56.7" cy="47.5" r=".37" fill="#f0f"/>
<circle cx="56.7" cy="47.5" r=".37" fill="none" stroke="#f0f" stroke-width=".17"/>
<g fill="none" stroke="#800040" stroke-width=".17">
<path d="M20.1 45.7h.1M20.1 47.5h.1M20.1 45.7v1.8M20.1 47.5h3.6M34.8 47.5h.1M34.8 47.5h9.1M38.4 47.5h.1M53 47.5h.1M53 47.5h3.7M56.7 47.5h.1M56.7 47.5v3.7M131.7 85.9h.1"/>
<path d="M131.7 98.8h.1M131.7 85.9v3.7M131.7 98.8v1.8M142.6 85.9h.1M142.6 98.8h.1M142.6 85.9v3.7M142.6 98.8v1.8h-10.9M131.7 100.6h.1"/>
</g>
<circle cx="142.6" cy="100.5" r=".34" fill="#f0f"/>
<circle cx="142.6" cy="100.5" r=".34" fill="none" stroke="#f0f" stroke-width=".17"/>
<circle cx="131.7" cy="100.5" r=".34" fill="#f0f"/>
<circle cx="131.7" cy="100.5" r=".34" fill="none" stroke="#f0f" stroke-width=".17"/>
<path d="M210.3 89.6h.1M210.3 89.6v21.9M223.1 93.3h.1M223.1 93.3v18.2M235.9 96.9h.1M235.9 96.9v14.6M131.7 100.6h.1M131.7 113.4h.1M131.7 100.6v3.6M131.7 113.4v3.7M142.6 100.6h.1M142.6 100.6h5.5" fill="none" stroke="#800040" stroke-width=".17"/>
<circle cx="210.3" cy="89.6" r=".34" fill="#f0f"/>
<circle cx="210.3" cy="89.6" r=".34" fill="none" stroke="#f0f" stroke-width=".17"/>
<path d="M210.3 120.7h.1M210.3 120.7v1.8M223.1 120.7h.1M223.1 120.7v1.8M235.9 120.7h.1M235.9 120.7v1.8" fill="none" stroke="#800040" stroke-width=".17"/>
<circle cx="100.5" cy="49.4" r=".34" fill="#f0f"/>
<circle cx="100.5" cy="49.4" r=".34" fill="none" stroke="#f0f" stroke-width=".17"/>
<circle cx="148.1" cy="49.4" r=".36" fill="#f0f"/>
<circle cx="148.1" cy="49.4" r=".36" fill="none" stroke="#f0f" stroke-width=".17"/>
<circle cx="197.5" cy="49.4" r=".34" fill="#f0f"/>
<circle cx="197.5" cy="49.4" r=".34" fill="none" stroke="#f0f" stroke-width=".17"/>
<circle cx="67.6" cy="93.2" r=".35" fill="#f0f"/>
<circle cx="67.6" cy="93.2" r=".35" fill="none" stroke="#f0f" stroke-width=".17"/>
<circle cx="85.9" cy="91.4" r=".34" fill="#f0f"/>
<circle cx="85.9" cy="91.4" r=".34" fill="none" stroke="#f0f" stroke-width=".17"/>
<circle cx="93.2" cy="111.5" r=".37" fill="#f0f"/>
<circle cx="93.2" cy="111.5" r=".37" fill="none" stroke="#f0f" stroke-width=".17"/>
<circle cx="78.6" cy="107.9" r=".34" fill="#f0f"/>
<circle cx="78.6" cy="107.9" r=".34" fill="none" stroke="#f0f" stroke-width=".17"/>
<circle cx="60.3" cy="107.9" r=".34" fill="#f0f"/>
<circle cx="60.3" cy="107.9" r=".34" fill="none" stroke="#f0f" stroke-width=".17"/>
<circle cx="85.9" cy="109.7" r=".34" fill="#f0f"/>
<circle cx="85.9" cy="109.7" r=".34" fill="none" stroke="#f0f" stroke-width=".17"/>
<circle cx="67.6" cy="109.7" r=".34" fill="#f0f"/>
<circle cx="67.6" cy="109.7" r=".34" fill="none" stroke="#f0f" stroke-width=".17"/>
<circle cx="38.4" cy="113.4" r=".36" fill="#f0f"/>
<circle cx="38.4" cy="113.4" r=".36" fill="none" stroke="#f0f" stroke-width=".17"/>
<circle cx="36.5" cy="120.7" r=".35" fill="#f0f"/>
<circle cx="36.5" cy="120.7" r=".35" fill="none" stroke="#f0f" stroke-width=".17"/>
<circle cx="67.6" cy="124.3" r=".34" fill="#f0f"/>
<circle cx="67.6" cy="124.3" r=".34" fill="none" stroke="#f0f" stroke-width=".17"/>
<circle cx="223.1" cy="93.2" r=".35" fill="#f0f"/>
<circle cx="223.1" cy="93.2" r=".35" fill="none" stroke="#f0f" stroke-width=".17"/>
<circle cx="235.9" cy="96.9" r=".34" fill="#f0f"/>
<circle cx="235.9" cy="96.9" r=".34" fill="none" stroke="#f0f" stroke-width=".17"/>
<circle cx="74.9" cy="111.5" r=".37" fill="#f0f"/>
<circle cx="74.9" cy="111.5" r=".37" fill="none" stroke="#f0f" stroke-width=".17"/>
<circle cx="38.4" cy="47.5" r=".37" fill="#f0f"/>
<circle cx="38.4" cy="47.5" r=".37" fill="none" stroke="#f0f" stroke-width=".17"/>
<circle cx="38.4" cy="42" r=".36" fill="#f0f"/>
<circle cx="38.4" cy="42" r=".36" fill="none" stroke="#f0f" stroke-width=".17"/>
<circle cx="56.7" cy="47.5" r=".37" fill="#f0f"/>
<circle cx="56.7" cy="47.5" r=".37" fill="none" stroke="#f0f" stroke-width=".17"/>
<circle cx="142.6" cy="100.5" r=".34" fill="#f0f"/>
<circle cx="142.6" cy="100.5" r=".34" fill="none" stroke="#f0f" stroke-width=".17"/>
<circle cx="131.7" cy="100.5" r=".34" fill="#f0f"/>
<circle cx="131.7" cy="100.5" r=".34" fill="none" stroke="#f0f" stroke-width=".17"/>
<circle cx="210.3" cy="89.6" r=".34" fill="#f0f"/>
<circle cx="210.3" cy="89.6" r=".34" fill="none" stroke="#f0f" stroke-width=".17"/>
<text font-size="3.3" fill="#00f" x="33.1" y="46.4" transform="rotate(-90 33.1 46.4)">t</text>
<g font-size="2.9">
<text x="117.1" y="15.2">BEMF DETECTION- SIX STEP</text>
<text x="208.5" y="68.2">SHUNT SENSING CIRCUIT</text>
<text x="49.4" y="81">HALL/ENCODER</text>
<text x="73.7" y="81">SENSOR</text>
<text x="139" y="117.6">VBUS</text>
</g>
<g font-size="2.4">
<text x="104.2" y="155.5">STMicroelectronics and/or its licensors do not warrant the accuracy or</text>
<text x="104.2" y="157.9">completeness of this specification or any information contained</text>
<text x="104.2" y="160.3">therein. STMicroelectronics and/or its licensors do not warrant that</text>
<text x="104.2" y="162.6">this design will meet the specifications, will be suitable for your</text>
<text x="104.2" y="165">application or fit for any particular purpose, or will operate in an</text>
<text x="104.2" y="167.4">implementation. STMicroelectronics and/or its licensors do not warrant</text>
<text x="104.2" y="169.8">that the design is production worthy. You should completely validate</text>
<text x="104.2" y="172.1">and test your design implementation to confirm the system</text>
<text x="104.2" y="174.5">functionality for your application.</text>
</g>
<g font-size="1.7">
<text x="43.5" y="41.6">1</text>
<text x="48.8" y="41.6">2</text>
<text x="30.5" y="107.5">1</text>
<text x="30.5" y="109.3">2</text>
<text x="30.5" y="111.1">3</text>
<text x="30.5" y="112.9">4</text>
<text x="30.5" y="114.8">5</text>
<text x="59.9" y="115.8" transform="rotate(-90 59.9 115.8)">1</text>
<text x="67.2" y="115.8" transform="rotate(-90 67.2 115.8)">1</text>
<text x="74.5" y="115.8" transform="rotate(-90 74.5 115.8)">1</text>
<text x="59.9" y="121" transform="rotate(-90 59.9 121)">2</text>
<text x="67.2" y="121" transform="rotate(-90 67.2 121)">2</text>
<text x="74.5" y="121" transform="rotate(-90 74.5 121)">2</text>
</g>
<g font-size="1.6">
<text x="91.4" y="23.4">+3.3V</text>
<text x="139" y="23.4">+3.3V</text>
<text x="188.3" y="23.4">+3.3V</text>
<text x="18.3" y="43.5">+3.3V</text>
<text x="31.1" y="50.6">NTC</text>
<text x="208.5" y="72.8">+3.3V</text>
<text x="221.3" y="72.8">+3.3V</text>
<text x="234.1" y="72.8">+3.3V</text>
<text x="140.8" y="83.7">+3.3V</text>
<text x="65.8" y="87.4">+3.3V</text>
<text x="84.1" y="87.4">+3.3V</text>
<text x="20.1" y="107.3">A+/H1</text>
<text x="20.1" y="112.8">5V</text>
<text x="20.1" y="111">Z+/H3</text>
<text x="20.1" y="109.2">B+/H2</text>
<text x="20.1" y="114.6">GND</text>
<text x="44.4" y="124">5V_ESC</text>
<text x="210.3" y="164.2">Title</text>
<text x="217.6" y="166">SENSING SECTION</text>
<text x="210.3" y="169.7">Size</text>
<text x="212.1" y="171.5">B</text>
<text x="217.6" y="169.7">Document Number</text>
<text x="217.6" y="171.5">ESC ROCKFISH</text>
<text x="270.6" y="169.7">Rev</text>
<text x="272.5" y="171.5">021</text>
<text x="210.3" y="175.2">Date:</text>
<text x="219.8" y="175.2">Monday, October 08, 2018</text>
<text x="246.9" y="175.2">Sheet</text>
<text x="256" y="175.2">5</text>
<text x="261.5" y="175.2">of</text>
<text x="267" y="175.2">5</text>
</g>
<g font-size="1.6" fill="#f00">
<text x="104.6" y="25">GPIO_BEMF</text>
<text x="115.2" y="26">GPIO_BEMF</text>
<text x="152.1" y="25">GPIO_BEMF</text>
<text x="162.8" y="26">GPIO_BEMF</text>
<text x="201.5" y="25">GPIO_BEMF</text>
<text x="212.1" y="26">GPIO_BEMF</text>
<text x="15.7" y="36.9">Temperature feedback</text>
<text x="74.3" y="49.7">OUT1</text>
<text x="102.8" y="49">BEMF1</text>
<text x="109.7" y="49.7">BEMF1</text>
<text x="120" y="49.7">OUT2</text>
<text x="157.3" y="49.7">BEMF2</text>
<text x="169.3" y="49.7">OUT3</text>
<text x="199.7" y="49">BEMF3</text>
<text x="208.5" y="49.7">BEMF3</text>
<text x="130.8" y="83.4">V+</text>
<text x="182.2" y="90">Curr_fdbk1_OPAmp+</text>
<text x="252.3" y="90">Vshunt_1 +</text>
<text x="182.2" y="93.6">Curr_fdbk2_OPAmp+</text>
<text x="252.3" y="93.6">Vshunt_2 +</text>
<text x="132" y="100">VBUS_SENS</text>
<text x="149.9" y="100.9">VBUS</text>
<text x="182.2" y="97.2">Curr_fdbk3_OPAmp+</text>
<text x="252.3" y="97.2">Vshunt_3 +</text>
<text x="184.9" y="102.7">Curr_fdbk1_OPAmp-</text>
<text x="184.9" y="106.4">Curr_fdbk2_OPAmp-</text>
<text x="257.9" y="102.7">Vshunt_1-</text>
<text x="257.9" y="106.4">Vshunt_2-</text>
<text x="96.9" y="108.2">A+/H1</text>
<text x="96.9" y="110.1">B+/H2</text>
<text x="96.9" y="111.9">Z+/H3</text>
<text x="184.9" y="110.1">Curr_fdbk3_OPAmp-</text>
<text x="257.9" y="110.1">Vshunt_3-</text>
</g>
<g font-size="1.6" fill="#000080">
<text x="80.5" y="32.5">BAT30KFILM</text>
<text x="87.8" y="30.7">D10</text>
<text x="103.5" y="30.7">D11</text>
<text x="103.5" y="32.9">BAT30KFILM</text>
<text x="128" y="32.5">BAT30KFILM</text>
<text x="135.3" y="30.7">D12</text>
<text x="151" y="30.7">D13</text>
<text x="151" y="32.9">BAT30KFILM</text>
<text x="177.4" y="32.5">BAT30KFILM</text>
<text x="184.7" y="30.7">D14</text>
<text x="200.4" y="30.7">D15</text>
<text x="200.4" y="32.9">BAT30KFILM</text>
<text x="42" y="39.8">C66</text>
<text x="47.5" y="39.8">10nF</text>
<text x="103.5" y="39.8">R57</text>
<text x="151" y="39.8">R58</text>
<text x="200.4" y="39.8">R59</text>
<text x="25.6" y="45.3">RT1</text>
<text x="47.5" y="45.3">R60</text>
<text x="85.9" y="47.2">R61</text>
<text x="103.5" y="42">2.2k</text>
<text x="133.5" y="47.2">R62</text>
<text x="151" y="42">2.2k</text>
<text x="182.9" y="47.2">R63</text>
<text x="200.4" y="42">2.2k</text>
<text x="25.6" y="50.8">10k</text>
<text x="47.5" y="50.8">4.7k</text>
<text x="85.9" y="52.6">10k</text>
<text x="133.5" y="52.6">10k</text>
<text x="182.9" y="52.6">10k</text>
<text x="213.2" y="80.1">R64</text>
<text x="213.2" y="82.3">22k</text>
<text x="226" y="80.1">R65</text>
<text x="226" y="82.3">22k</text>
<text x="238.8" y="80.1">R66</text>
<text x="238.8" y="82.3">22k</text>
<text x="213.8" y="88.1">R67</text>
<text x="80.5" y="94.7">D17</text>
<text x="87.8" y="94.7">D18</text>
<text x="95.1" y="94.7">D19</text>
<text x="126.2" y="92.9">R68</text>
<text x="126.2" y="94.7">169k</text>
<text x="145.6" y="92.9">D16</text>
<text x="145.6" y="95.1">BAT30KFILM</text>
<text x="213.8" y="91.8">1.5k</text>
<text x="226.9" y="91.6">R69</text>
<text x="226.9" y="95.4">1.5k</text>
<text x="239.4" y="95.4">R70</text>
<text x="62.2" y="100.2">R71</text>
<text x="69.5" y="100.2">R72</text>
<text x="75" y="100.2">R73</text>
<text x="79.9" y="97.3" transform="rotate(90 79.9 97.3)">BAT30KFILM</text>
<text x="87" y="97.3" transform="rotate(90 87 97.3)">BAT30KFILM</text>
<text x="94.3" y="97.3" transform="rotate(90 94.3 97.3)">BAT30KFILM</text>
<text x="239.6" y="99.1">1.5k</text>
<text x="26.5" y="103.8">J8</text>
<text x="35.9" y="106.4">R74</text>
<text x="40.2" y="106.2">1.8k</text>
<text x="62.2" y="102">10k</text>
<text x="69.5" y="102">10k</text>
<text x="75" y="102">10k</text>
<text x="43.9" y="109.3">R75</text>
<text x="50.6" y="113.7">R77</text>
<text x="51.2" y="109.3">1.8k</text>
<text x="54.7" y="113.5">1.8k</text>
<text x="126.2" y="109.3">R76</text>
<text x="126.2" y="111.2">18k</text>
<text x="21.9" y="118.5">SOLDER PAD</text>
<text x="41.3" y="116.6">C70</text>
<text x="41.3" y="118.8">0.1uF</text>
<text x="62.2" y="116.6">C67</text>
<text x="69.5" y="116.6">C68</text>
<text x="76.8" y="116.6">C69</text>
<text x="213.2" y="114.8">R80</text>
<text x="213.2" y="117">2.2k</text>
<text x="226" y="114.8">R81</text>
<text x="226" y="117">2.2k</text>
<text x="238.8" y="114.8">R82</text>
<text x="238.8" y="117">2.2k</text>
<text x="62.2" y="120.3">10pF</text>
<text x="69.5" y="120.3">10pF</text>
<text x="76.8" y="120.3">10pF</text>
</g>
<g font-size="1.3">
<text x="29.3" y="1.4">5</text>
<text x="84.1" y="1.4">4</text>
<text x="139" y="1.4">3</text>
<text x="193.8" y="1.4">2</text>
<text x="248.7" y="1.4">1</text>
<text x=".5" y="24.7">D</text>
<text x="276.6" y="24.7">D</text>
<text x=".5" y="68.2">C</text>
<text x="276.6" y="68.2">C</text>
<text x=".5" y="111.6">B</text>
<text x="276.6" y="111.6">B</text>
<text x=".5" y="155">A</text>
<text x="276.6" y="155">A</text>
<text x="29.3" y="177">5</text>
<text x="84.1" y="177">4</text>
<text x="139" y="177">3</text>
<text x="193.8" y="177">2</text>
<text x="248.7" y="177">1</text>
</g>
</svg>
